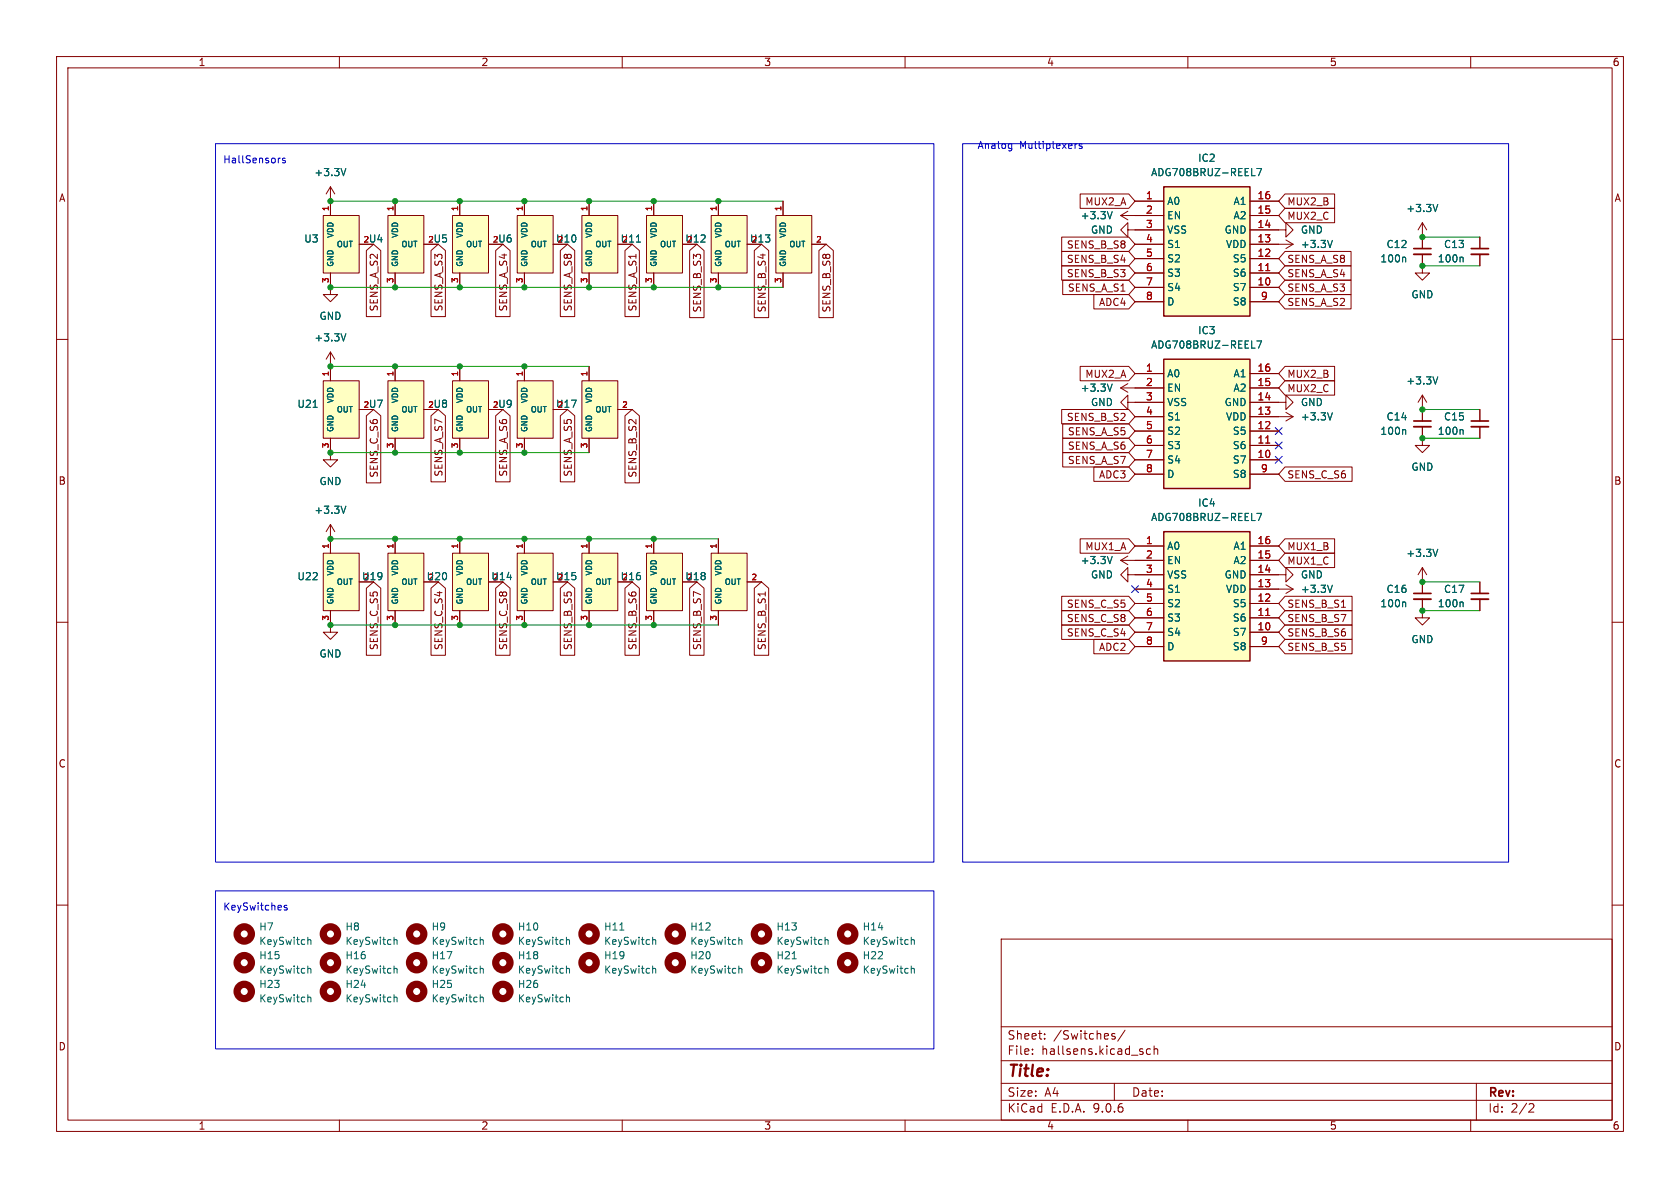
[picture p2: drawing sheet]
<svg xmlns="http://www.w3.org/2000/svg" width="297mm" height="210mm" viewBox="0 0 297 210" stroke-linecap="round" stroke-linejoin="round" font-family="sans-serif">
<g fill="none" stroke="#840000" stroke-width=".18">
<path d="M10 10h277v190h-277zM12 12h273v186h-273zM60 10v2M110 10v2M160 10v2M210 10v2M260 10v2M10 60h2M285 60h2M198.1 99.1l1.3 .7M198.1 99.1h2.6M199.4 98.3l-1.3 .8"/>
<path d="M10 110h2M285 110h2M10 160h2M177 166h108v32h-108zM285 160h2M60 198v2M110 198v2M160 198v2M177 194.5h108M177 191.5h108M177 187.5h108M177 181.5h108"/>
<path d="M182.5 186.3v.1M182.5 185.5v.1M184.7 183.6v.1M184.7 182.8v.1M197 191.5v3M197.1 182.8l-.4-.1-.2 .2 .1 .2 .5 .2v.3h-.6M198.9 182.1l-1.3 2M203.4 185.5l-.4-.1-.3 .3v.4l.1 .2h.6M204 185.5l.2-.1 .4 .1 .1 .9M204 184.9v1.5M210 198v2M260 198v2"/>
<path d="M261 191.5v6.5M270.5 195.1l.5 .1 .2 .3-1 1.1h1"/>
</g>
<path d="M196.6 98.4l-.4 1.2M85 176.3h.4v.8M100.2 166.2h.4l.1 .7M100.2 176.3h.4l.1 .8M161.2 171.2h.4v.8" fill="none" stroke="#006464" stroke-width=".18"/>
<g fill="none" stroke="#840000" stroke-width="1.3">
<circle cx="73.7" cy="175.3" r="1.27"/>
<circle cx="88.9" cy="165.1" r="1.27"/>
<circle cx="88.9" cy="175.3" r="1.27"/>
<circle cx="149.9" cy="170.2" r="1.27"/>
</g>
<path d="M114.3 97.8h6.3v10.2h-6.3z" fill="#ffffc2"/>
<path d="M58.4 80v1.3h1.3l-1.3 1.3-1.3-1.3h1.3M114.3 97.8h6.3v10.2h-6.3zM115.6 95.3v2.5M115.6 108v2.5" fill="none" stroke="#840000" stroke-width=".18"/>
<path d="M125.7 97.8h6.4v10.2h-6.4z" fill="#ffffc2"/>
<path d="M58.4 92.7l-.7 1.3M58.4 92.7l.8 1.3M58.4 92.7v2.6M125.7 97.8h6.4v10.2h-6.4zM127 95.3v2.5M127 108v2.5M132.1 102.9h2.5" fill="none" stroke="#840000" stroke-width=".18"/>
<path d="M61.1 89.5l-.4 1.2" fill="none" stroke="#006464" stroke-width=".18"/>
<path d="M57.1 97.8h6.4v10.2h-6.4z" fill="#ffffc2"/>
<path d="M58.4 33v2.6M58.4 33l-.7 1.3M58.4 33l.8 1.3M58.4 50.8v1.3h1.3l-1.3 1.2-1.3-1.2h1.3M57.1 97.8h6.4v10.2h-6.4zM58.4 95.3v2.5M58.4 108v2.5" fill="none" stroke="#840000" stroke-width=".18"/>
<path d="M61.1 29.8l-.4 1.3" fill="none" stroke="#006464" stroke-width=".18"/>
<path d="M57.1 67.3h6.4v10.2h-6.4z" fill="#ffffc2"/>
<path d="M57.1 67.3h6.4v10.2h-6.4zM58.4 64.8v2.5M58.4 77.5v2.5M63.5 72.4h2.5" fill="none" stroke="#840000" stroke-width=".18"/>
<path d="M55.4 72h.7" fill="none" stroke="#006464" stroke-width=".18"/>
<path d="M57.1 38.1h6.4v10.2h-6.4z" fill="#ffffc2"/>
<path d="M57.1 38.1h6.4v10.2h-6.4zM58.4 35.6v2.5M58.4 48.3v2.5M63.5 43.2h2.5M58.4 62.2v2.6M58.4 62.2l-.7 1.3M58.4 62.2l.8 1.3" fill="none" stroke="#840000" stroke-width=".18"/>
<path d="M61.1 59l-.4 1.3" fill="none" stroke="#006464" stroke-width=".18"/>
<path d="M137.2 38.1h6.3v10.2h-6.3z" fill="#ffffc2"/>
<path d="M137.2 38.1h6.3v10.2h-6.3zM138.4 35.6v2.5M138.4 48.3v2.5M143.5 43.2h2.5" fill="none" stroke="#840000" stroke-width=".18"/>
<path d="M125.7 38.1h6.4v10.2h-6.4z" fill="#ffffc2"/>
<path d="M125.7 38.1h6.4v10.2h-6.4zM127 35.6v2.5M127 48.3v2.5" fill="none" stroke="#840000" stroke-width=".18"/>
<path d="M114.3 38.1h6.3v10.2h-6.3z" fill="#ffffc2"/>
<path d="M114.3 38.1h6.3v10.2h-6.3zM115.6 35.6v2.5M115.6 48.3v2.5" fill="none" stroke="#840000" stroke-width=".18"/>
<path d="M112.5 42.8h.7" fill="none" stroke="#006464" stroke-width=".18"/>
<path d="M205.7 94h15.3v22.8h-15.3z" fill="#ffffc2"/>
<path d="M205.7 94h15.3v22.8h-15.3z" fill="none" stroke="#840000" stroke-width=".25"/>
<g fill="none" stroke="#840000" stroke-width=".18">
<path d="M200.7 96.5h5M200.7 99.1h5M221 96.5h5.1M221 99.1h5.1M200.7 101.6h5M200.7 104.1h5M200.7 106.7h5M200.7 109.2h5M200.7 111.8h5M200.7 114.3h5M221 101.6h5.1M221 104.1h5.1"/>
<path d="M221 106.7h5.1M221 109.2h5.1M221 111.8h5.1M221 114.3h5.1"/>
</g>
<path d="M223.8 108.8h.7" fill="none" stroke="#a90000" stroke-width=".18"/>
<path d="M221.3 92h.6M222.2 90.7h.8l-.5 1.3" fill="none" stroke="#006464" stroke-width=".18"/>
<path d="M102.9 38.1h6.3v10.2h-6.3z" fill="#ffffc2"/>
<path d="M102.9 38.1h6.3v10.2h-6.3zM104.1 35.6v2.5M104.1 48.3v2.5" fill="none" stroke="#840000" stroke-width=".18"/>
<g fill="none" stroke="#840000" stroke-width="1.3">
<circle cx="88.9" cy="170.2" r="1.27"/>
<circle cx="104.1" cy="165.1" r="1.27"/>
<circle cx="104.1" cy="170.2" r="1.27"/>
<circle cx="119.4" cy="170.2" r="1.27"/>
<circle cx="119.4" cy="165.1" r="1.27"/>
</g>
<path d="M100.2 171.2h.4l.1 .8M109.6 164.4h.7M115.4 171.2h.5v.8M115.4 166.2h.5v.7M130.7 171.2h.4l.1 .8M130.7 166.2h.4l.1 .7" fill="none" stroke="#006464" stroke-width=".18"/>
<path d="M68.6 38.1h6.3v10.2h-6.3z" fill="#ffffc2"/>
<path d="M68.6 38.1h6.3v10.2h-6.3zM69.8 35.6v2.5M69.8 48.3v2.5M74.9 43.2h2.6M251.5 41.9v2M251.5 45v2" fill="none" stroke="#840000" stroke-width=".18"/>
<path d="M249.9 43.9h3.1" fill="none" stroke="#840000" stroke-width=".3"/>
<path d="M249.9 45h3.1" fill="none" stroke="#840000" stroke-width=".33"/>
<path d="M248.3 45.5l.2 .1v.7" fill="none" stroke="#006464" stroke-width=".18"/>
<path d="M91.4 97.8h6.4v10.2h-6.4z" fill="#ffffc2"/>
<path d="M91.4 97.8h6.4v10.2h-6.4zM92.7 95.3v2.5M92.7 108v2.5" fill="none" stroke="#840000" stroke-width=".18"/>
<path d="M102.9 67.3h6.3v10.2h-6.3z" fill="#ffffc2"/>
<path d="M102.9 67.3h6.3v10.2h-6.3zM104.1 64.8v2.5M104.1 77.5v2.5M109.2 72.4h2.6" fill="none" stroke="#840000" stroke-width=".18"/>
<path d="M80 67.3h6.4v10.2h-6.4z" fill="#ffffc2"/>
<path d="M80 67.3h6.4v10.2h-6.4zM81.3 64.8v2.5M81.3 77.5v2.5M86.4 72.4h2.5" fill="none" stroke="#840000" stroke-width=".18"/>
<path d="M91.4 67.3h6.4v10.2h-6.4z" fill="#ffffc2"/>
<path d="M91.4 67.3h6.4v10.2h-6.4zM92.7 64.8v2.5M92.7 77.5v2.5" fill="none" stroke="#840000" stroke-width=".18"/>
<path d="M68.6 67.3h6.3v10.2h-6.3z" fill="#ffffc2"/>
<path d="M68.6 67.3h6.3v10.2h-6.3zM69.8 64.8v2.5M69.8 77.5v2.5M74.9 72.4h2.6M251.5 108v1.2h1.2l-1.2 1.3-1.3-1.3h1.3" fill="none" stroke="#840000" stroke-width=".18"/>
<path d="M68.6 97.8h6.3v10.2h-6.3z" fill="#ffffc2"/>
<path d="M68.6 97.8h6.3v10.2h-6.3zM69.8 95.3v2.5M69.8 108v2.5" fill="none" stroke="#840000" stroke-width=".18"/>
<path d="M80 97.8h6.4v10.2h-6.4z" fill="#ffffc2"/>
<path d="M80 97.8h6.4v10.2h-6.4zM81.3 95.3v2.5M81.3 108v2.5" fill="none" stroke="#840000" stroke-width=".18"/>
<path d="M91.4 38.1h6.4v10.2h-6.4z" fill="#ffffc2"/>
<path d="M91.4 38.1h6.4v10.2h-6.4zM92.7 35.6v2.5M92.7 48.3v2.5" fill="none" stroke="#840000" stroke-width=".18"/>
<path d="M80 38.1h6.4v10.2h-6.4z" fill="#ffffc2"/>
<path d="M80 38.1h6.4v10.2h-6.4zM81.3 35.6v2.5M81.3 48.3v2.5M86.4 43.2h2.5M58.4 110.5v1.3h1.3l-1.3 1.2-1.3-1.2h1.3" fill="none" stroke="#840000" stroke-width=".18"/>
<path d="M102.9 97.8h6.3v10.2h-6.3z" fill="#ffffc2"/>
<g fill="none" stroke="#840000" stroke-width=".18">
<path d="M198.1 38.1l1.3 .8M198.1 38.1h2.6M199.4 37.3l-1.3 .8M251.5 39.4v2.5M251.5 39.4l-.8 1.2M251.5 39.4l.7 1.2M199.4 40.6v-1.2l-1.3 1.2 1.3 1.3v-1.3h1.3M226.1 40.6h1.2v-1.2l1.3 1.2-1.3 1.3v-1.3M251.5 47v1.3h1.2l-1.2 1.2-1.3-1.2h1.3M198.1 68.6l1.3 .7M198.1 68.6h2.6M199.4 71.1v-1.2l-1.3 1.2 1.3 1.3v-1.3h1.3"/>
<path d="M199.4 67.8l-1.3 .8M226.1 71.1h1.2v-1.2l1.3 1.2-1.3 1.3v-1.3M251.5 75.4v3.3h1.2l-1.2 1.3-1.3-1.3h1.3M251.5 69.9v4.5M251.5 69.9l-.8 1.2M251.5 69.9l.7 1.2M261.6 72.4v2M261.6 75.4v2.1M102.9 97.8h6.3v10.2h-6.3zM104.1 95.3v2.5M104.1 108v2.5M199.4 101.6v-1.3l-1.3 1.3 1.3 1.3v-1.3h1.3"/>
<path d="M226.1 101.6h1.2v-1.3l1.3 1.3-1.3 1.3v-1.3M226.1 104.1h2.5M227.3 103.4l1.3 .7M228.6 104.1l-1.3 .8M251.5 100.3v4.6M251.5 105.9v2.1M251.5 100.3l-.8 1.3M251.5 100.3l.7 1.3M261.6 102.9v2M261.6 105.9v2.1"/>
</g>
<path d="M249.9 74.4h3.1M260.1 74.4h3M249.9 104.9h3.1M260.1 104.9h3" fill="none" stroke="#840000" stroke-width=".3"/>
<path d="M249.9 75.4h3.1M260.1 75.4h3M249.9 105.9h3.1M260.1 105.9h3" fill="none" stroke="#840000" stroke-width=".33"/>
<path d="M196.6 37.4l-.4 1.3M254.2 36.1l-.4 1.3M196.6 67.9l-.4 1.3M248.3 75.9l.2 .2v.7M254.2 66.6l-.4 1.3M258.5 75.9l.2 .2v.7M254.2 97.1l-.4 1.3M235.5 103.4l-.4 1.3M248.3 106.4l.2 .2v.7M258.5 106.4l.2 .2v.7" fill="none" stroke="#006464" stroke-width=".18"/>
<path d="M205.7 63.5h15.3v22.9h-15.3z" fill="#ffffc2"/>
<path d="M205.7 63.5h15.3v22.9h-15.3z" fill="none" stroke="#840000" stroke-width=".25"/>
<g fill="none" stroke="#840000" stroke-width=".18">
<path d="M200.7 66h5M200.7 68.6h5M200.7 71.1h5M200.7 73.7h5M200.7 76.2h5M200.7 78.7h5M221 66h5.1M221 68.6h5.1M221 71.1h5.1M221 73.7h5.1M221 76.2h5.1M221 78.7h5.1"/>
<path d="M200.7 81.3h5M200.7 83.8h5M221 81.3h5.1M221 83.8h5.1"/>
</g>
<path d="M223.8 78.3h.7" fill="none" stroke="#a90000" stroke-width=".18"/>
<path d="M221.3 61.5h.6M222.2 60.3h.8l-.5 1.2" fill="none" stroke="#006464" stroke-width=".18"/>
<path d="M205.7 33h15.3v22.9h-15.3z" fill="#ffffc2"/>
<path d="M205.7 33h15.3v22.9h-15.3z" fill="none" stroke="#840000" stroke-width=".25"/>
<g fill="none" stroke="#840000" stroke-width=".18">
<path d="M58.4 35.6v2.5M69.8 35.6v2.5M81.3 35.6v2.5M92.7 35.6v2.5M104.1 35.6v2.5M115.6 35.6v2.5M127 35.6v2.5M138.4 35.6v2.5M191 34.3h8.5l1.2 1.3-1.2 1.2h-8.5zM200.7 35.6h5M200.7 38.1h5M221 35.6h5.1"/>
<path d="M221 38.1h5.1M227.2 36.8h8.7v2.6h-8.7l-1.1-1.3zM227.2 34.3h8.7v2.5h-8.7l-1.1-1.2zM58.4 48.3v2.5M63.5 43.2h2.5M64.8 44.3l1.2-1.1 1.3 1.1v11.7h-2.5zM69.8 48.3v2.5M74.9 43.2h2.6M76.2 44.3l1.3-1.1 1.2 1.1v11.7h-2.5zM81.3 48.3v2.5M86.4 43.2h2.5M87.6 44.3l1.3-1.1 1.3 1.1v11.7h-2.6z"/>
<path d="M92.7 48.3v2.5M99.1 44.3l1.2-1.1 1.3 1.1v11.7h-2.5zM104.1 48.3v2.5M110.5 44.3l1.3-1.1 1.2 1.1v11.7h-2.5zM115.6 48.3v2.5M121.9 44.3l1.3-1.1 1.3 1.1v11.8h-2.6zM127 48.3v2.5M133.3 44.3l1.3-1.1 1.3 1.1v11.8h-2.6zM138.4 48.3v2.5M143.5 43.2h2.5M144.8 44.3l1.2-1.1 1.3 1.1v11.8h-2.5zM187.7 47h11.8l1.2 1.3-1.2 1.2h-11.8z"/>
<path d="M187.7 44.4h11.8l1.2 1.3-1.2 1.3h-11.8zM187.7 41.9h11.8l1.2 1.3-1.2 1.3h-11.8zM187.9 49.5h11.6l1.2 1.3-1.2 1.3h-11.6zM193.4 52.1h6.1l1.2 1.2-1.2 1.3h-6.1zM200.7 40.6h5M200.7 43.2h5M200.7 45.7h5M200.7 48.3h5M200.7 50.8h5M200.7 53.3h5M221 40.6h5.1M221 43.2h7.6"/>
<path d="M221 45.7h5.1M221 48.3h5.1M221 50.8h5.1M221 53.3h5.1M227.2 44.4h11.6v2.6h-11.6l-1.1-1.3zM227.2 52.1h11.6v2.5h-11.6l-1.1-1.3zM227.2 47h11.6v2.5h-11.6l-1.1-1.2zM227.2 49.5h11.6v2.6h-11.6l-1.1-1.3zM227.3 42.4l1.3 .8M228.6 43.2l-1.3 .7M251.5 41.9v2M251.5 45v2"/>
<path d="M261.6 41.9v2M261.6 45v2M58.4 64.8v2.5M58.4 77.5v2.5M63.5 72.4h2.5M64.8 73.5l1.2-1.1 1.3 1.1v11.9h-2.5zM69.8 64.8v2.5M69.8 77.5v2.5M74.9 72.4h2.6M76.2 73.5l1.3-1.1 1.2 1.1v11.7h-2.5zM81.3 64.8v2.5M81.3 77.5v2.5"/>
<path d="M86.4 72.4h2.5M87.6 73.5l1.3-1.1 1.3 1.1v11.7h-2.6zM92.7 64.8v2.5M92.7 77.5v2.5M99.1 73.5l1.2-1.1 1.3 1.1v11.7h-2.5zM104.1 64.8v2.5M104.1 77.5v2.5M109.2 72.4h2.6M110.5 73.5l1.3-1.1 1.2 1.1v11.9h-2.5zM187.7 72.4h11.8l1.2 1.3-1.2 1.2h-11.8zM187.9 74.9h11.6l1.2 1.3-1.2 1.3h-11.6zM187.9 77.5h11.6l1.2 1.2-1.2 1.3h-11.6z"/>
<path d="M191 64.8h8.5l1.2 1.2-1.2 1.3h-8.5zM200.7 73.7h5M200.7 66h5M200.7 68.6h5M200.7 71.1h5M200.7 76.2h5M200.7 78.7h5M221 73.7h7.6M221 66h5.1M221 68.6h5.1M221 71.1h5.1M221 76.2h5.1"/>
<path d="M221 78.7h5.1M227.2 64.8h8.7v2.5h-8.7l-1.1-1.3zM227.2 67.3h8.7v2.6h-8.7l-1.1-1.3zM227.3 72.9l1.3 .8M228.6 73.7l-1.3 .7M251.5 72.4v2M251.5 75.4v2.1M261.6 72.4v2M261.6 75.4v2.1M58.4 95.3v2.5M69.8 95.3v2.5M81.3 95.3v2.5"/>
<path d="M92.7 95.3v2.5M104.1 95.3v2.5M115.6 95.3v2.5M127 95.3v2.5M187.9 80h11.6l1.2 1.3-1.2 1.3h-11.6zM191 95.2h8.5l1.2 1.3-1.2 1.3h-8.5zM193.4 82.5h6.1l1.2 1.3-1.2 1.3h-6.1zM200.7 81.3h5M200.7 83.8h5M200.7 96.5h5M200.7 99.1h5M221 81.3h5.1"/>
<path d="M221 83.8h5.1M221 96.5h5.1M221 99.1h5.1M227.2 97.8h8.7v2.5h-8.7l-1.1-1.2zM227.2 95.2h8.7v2.6h-8.7l-1.1-1.3zM227.2 82.5h11.8v2.6h-11.8l-1.1-1.3zM58.4 108v2.5M64.8 104l1.2-1.1 1.3 1.1v11.8h-2.5zM69.8 108v2.5M76.2 104l1.3-1.1 1.2 1.1v11.8h-2.5zM81.3 108v2.5M87.6 104l1.3-1.1 1.3 1.1v11.8h-2.6z"/>
<path d="M92.7 108v2.5M99.1 104l1.2-1.1 1.3 1.1v11.8h-2.5zM104.1 108v2.5M110.5 104l1.3-1.1 1.2 1.1v11.8h-2.5zM115.6 108v2.5M121.9 104l1.3-1.1 1.3 1.1v11.8h-2.6zM127 108v2.5M132.1 102.9h2.5M133.3 104l1.3-1.1 1.3 1.1v11.8h-2.6zM187.7 107.9h11.8l1.2 1.3-1.2 1.3h-11.8zM187.7 105.4h11.8l1.2 1.3-1.2 1.3h-11.8zM187.7 110.5h11.8l1.2 1.3-1.2 1.2h-11.8z"/>
<path d="M193.4 113h6.1l1.2 1.3-1.2 1.3h-6.1zM200.7 101.6h5M200.7 104.1h5M200.7 106.7h5M200.7 109.2h5M200.7 111.8h5M200.7 114.3h5M221 101.6h5.1M221 104.1h5.1M221 106.7h5.1M221 109.2h5.1M221 111.8h5.1"/>
<path d="M221 114.3h5.1M227.2 110.5h11.8v2.5h-11.8l-1.1-1.2zM227.2 107.9h11.8v2.6h-11.8l-1.1-1.3zM227.2 105.4h11.8v2.6h-11.8l-1.1-1.3zM227.2 113h11.8v2.6h-11.8l-1.1-1.3zM251.5 102.9v2M251.5 105.9v2.1M261.6 102.9v2M261.6 105.9v2.1"/>
</g>
<path d="M223.8 47.8h.7M223.8 78.3h.7M223.8 108.8h.7" fill="none" stroke="#a90000" stroke-width=".18"/>
<g fill="none" stroke="#006464" stroke-width=".18">
<path d="M61.1 29.8l-.4 1.3M196.6 37.4l-.4 1.3M221.3 31.1h.6M222.2 29.8h.8l-.5 1.3M254.2 36.1l-.4 1.3M61.1 59l-.4 1.3M112.5 42.8h.7M235.5 42.5l-.4 1.3M248.3 45.5l.2 .1v.7M258.5 45.5l.2 .1v.7M55.4 72h.7M196.6 67.9l-.4 1.3"/>
<path d="M221.3 61.5h.6M222.2 60.3h.8l-.5 1.2M235.5 73l-.4 1.2M248.3 75.9l.2 .2v.7M254.2 66.6l-.4 1.3M258.5 75.9l.2 .2v.7M61.1 89.5l-.4 1.2M196.6 98.4l-.4 1.2M221.3 92h.6M222.2 90.7h.8l-.5 1.3M254.2 97.1l-.4 1.3M235.5 103.4l-.4 1.3"/>
<path d="M248.3 106.4l.2 .2v.7M258.5 106.4l.2 .2v.7M54.5 166.2h.4l.1 .7M54.5 171.2h.4l.1 .8M54.5 176.3h.4l.1 .8M69.7 166.2h.4l.1 .7M69.7 171.2h.4l.1 .8M69.7 176.3h.4l.1 .8M85 166.2h.4v.7M85 171.2h.4v.8M140.1 169.5h.7M145.9 166.2h.4l.1 .7"/>
<path d="M145.9 171.2h.4l.1 .8M161.2 166.2h.4v.7"/>
</g>
<path d="M260.1 43.9h3" fill="none" stroke="#840000" stroke-width=".3"/>
<path d="M260.1 45h3" fill="none" stroke="#840000" stroke-width=".33"/>
<g fill="none" stroke="#840000" stroke-width="1.3">
<circle cx="43.2" cy="175.3" r="1.27"/>
<circle cx="43.2" cy="170.2" r="1.27"/>
<circle cx="43.2" cy="165.1" r="1.27"/>
<circle cx="58.4" cy="175.3" r="1.27"/>
<circle cx="58.4" cy="165.1" r="1.27"/>
<circle cx="58.4" cy="170.2" r="1.27"/>
<circle cx="73.7" cy="165.1" r="1.27"/>
<circle cx="73.7" cy="170.2" r="1.27"/>
<circle cx="134.6" cy="165.1" r="1.27"/>
<circle cx="134.6" cy="170.2" r="1.27"/>
<circle cx="149.9" cy="165.1" r="1.27"/>
</g>
<path d="M58.4 35.6h80M58.4 50.8h80M251.5 47h10.1M251.5 41.9h10.1M58.4 64.8h45.7M251.5 77.5h10.1M251.5 72.4h10.1M58.4 95.3h68.6M58.4 80h45.7M58.4 110.5h68.6M251.5 108h10.1M251.5 102.9h10.1" fill="none" stroke="#009600" stroke-width=".18"/>
<path d="M225.5 78.1l1.2 1.2M225.5 75.6l1.2 1.2M226.7 78.1l-1.2 1.2M226.7 75.6l-1.2 1.2M225.5 80.7l1.2 1.2M226.7 80.7l-1.2 1.2M200.1 103.5l1.2 1.2M201.3 103.5l-1.2 1.2" fill="none" stroke="#000084" stroke-width=".18"/>
<path d="M38.1 25.4h127v127h-127zM49.4 27.9h.2M50.4 28l-.3-.1-.2 .2 .1 .2 .4 .1v.3h-.5M170.2 25.4h96.5v127h-96.5zM178.5 25.4l.4 .1M178.9 25.4v1l-.3 .3M178.9 26.2l-.4 .1M190.4 25.4l-.2 .1M191.3 25.5l-.3-.1-.2 .2v.2l.5 .1v.3h-.5M38.1 157.5h127v27.9h-127zM50.7 160.1l-.3-.1-.2 .2 .1 .2 .4 .1v.3h-.5" fill="none" stroke="#0000c2" stroke-width=".18"/>
<g fill="#009600" stroke="#009600" stroke-width=".18">
<circle cx="81.3" cy="50.8" r=".46"/>
<circle cx="69.8" cy="50.8" r=".46"/>
<circle cx="81.3" cy="35.6" r=".46"/>
<circle cx="69.8" cy="35.6" r=".46"/>
<circle cx="58.4" cy="50.8" r=".46"/>
<circle cx="127" cy="35.6" r=".46"/>
<circle cx="127" cy="50.8" r=".46"/>
<circle cx="115.6" cy="95.3" r=".46"/>
<circle cx="115.6" cy="50.8" r=".46"/>
<circle cx="104.1" cy="35.6" r=".46"/>
<circle cx="104.1" cy="50.8" r=".46"/>
<circle cx="115.6" cy="35.6" r=".46"/>
<circle cx="58.4" cy="35.6" r=".46"/>
<circle cx="92.7" cy="64.8" r=".46"/>
<circle cx="92.7" cy="50.8" r=".46"/>
<circle cx="69.8" cy="64.8" r=".46"/>
<circle cx="92.7" cy="35.6" r=".46"/>
<circle cx="251.5" cy="47" r=".46"/>
<circle cx="58.4" cy="110.5" r=".46"/>
<circle cx="92.7" cy="110.5" r=".46"/>
<circle cx="69.8" cy="110.5" r=".46"/>
<circle cx="81.3" cy="110.5" r=".46"/>
<circle cx="115.6" cy="110.5" r=".46"/>
<circle cx="81.3" cy="64.8" r=".46"/>
<circle cx="58.4" cy="80" r=".46"/>
<circle cx="69.8" cy="95.3" r=".46"/>
<circle cx="58.4" cy="64.8" r=".46"/>
<circle cx="69.8" cy="80" r=".46"/>
<circle cx="58.4" cy="95.3" r=".46"/>
<circle cx="92.7" cy="95.3" r=".46"/>
<circle cx="81.3" cy="95.3" r=".46"/>
<circle cx="81.3" cy="80" r=".46"/>
<circle cx="92.7" cy="80" r=".46"/>
<circle cx="104.1" cy="95.3" r=".46"/>
<circle cx="104.1" cy="110.5" r=".46"/>
<circle cx="251.5" cy="108" r=".46"/>
<circle cx="251.5" cy="77.5" r=".46"/>
<circle cx="251.5" cy="72.4" r=".46"/>
<circle cx="251.5" cy="102.9" r=".46"/>
<circle cx="251.5" cy="41.9" r=".46"/>
</g>
<text font-size="2.8" fill="#840000" x="178" y="190.9">Title:</text>
<g font-size="2.1" fill="#840000">
<text x="178" y="184">Sheet:</text>
<text x="186.2" y="184">/Switches/</text>
<text x="178" y="186.7">File:</text>
<text x="184.1" y="186.7">hallsens.kicad_sch</text>
<text x="178" y="196.9">KiCad</text>
<text x="178" y="194.1">Size:</text>
<text x="184.7" y="194.1">A4</text>
<text x="185.7" y="196.9">E.D.A.</text>
<text x="193.3" y="196.9">9.0.6</text>
<text x="200" y="194.1">Date:</text>
<text x="263" y="194.3">Rev:</text>
<text x="263" y="196.9">Id:</text>
<text x="267.1" y="196.9">2/2</text>
</g>
<g font-size="1.8" fill="#840000">
<text x="35" y="11.9">1</text>
<text x="85" y="11.9">2</text>
<text x="135" y="11.9">3</text>
<text x="185" y="11.9">4</text>
<text x="235" y="11.9">5</text>
<text x="285" y="11.9">6</text>
<text x="10.3" y="35.9">A</text>
<text x="285.3" y="35.9">A</text>
<text x="191.8" y="36.5">MUX2_A</text>
<text x="227.5" y="39.1">MUX2_C</text>
<text x="227.5" y="36.5">MUX2_B</text>
<text x="98.2" y="43.1">U10</text>
<text x="109.6" y="43.1">U11</text>
<text x="121.1" y="43.1">U12</text>
<text x="132.5" y="43.1">U13</text>
<text x="188.5" y="46.7">SENS_B_S4</text>
<text x="188.5" y="44.1">SENS_B_S8</text>
<text x="227.5" y="46.7">SENS_A_S8</text>
<text x="188.5" y="49.2">SENS_B_S3</text>
<text x="188.7" y="51.8">SENS_A_S1</text>
<text x="227.5" y="49.2">SENS_A_S4</text>
<text x="227.5" y="51.8">SENS_A_S3</text>
<text x="67" y="55.2" transform="rotate(-90 67 55.2)">SENS_A_S2</text>
<text x="78.4" y="55.2" transform="rotate(-90 78.4 55.2)">SENS_A_S3</text>
<text x="89.9" y="55.2" transform="rotate(-90 89.9 55.2)">SENS_A_S4</text>
<text x="101.3" y="55.2" transform="rotate(-90 101.3 55.2)">SENS_A_S8</text>
<text x="112.7" y="55.2" transform="rotate(-90 112.7 55.2)">SENS_A_S1</text>
<text x="124.1" y="55.3" transform="rotate(-90 124.1 55.3)">SENS_B_S3</text>
<text x="135.6" y="55.3" transform="rotate(-90 135.6 55.3)">SENS_B_S4</text>
<text x="147" y="55.3" transform="rotate(-90 147 55.3)">SENS_B_S8</text>
<text x="194.2" y="54.3">ADC4</text>
<text x="227.5" y="54.3">SENS_A_S2</text>
<text x="191.8" y="67">MUX2_A</text>
<text x="227.5" y="67">MUX2_B</text>
<text x="227.5" y="69.5">MUX2_C</text>
<text x="98.2" y="72.3">U17</text>
<text x="188.5" y="74.6">SENS_B_S2</text>
<text x="188.7" y="77.2">SENS_A_S5</text>
<text x="188.7" y="79.7">SENS_A_S6</text>
<text x="188.7" y="82.2">SENS_A_S7</text>
<text x="10.3" y="85.9">B</text>
<text x="67" y="84.5" transform="rotate(-90 67 84.5)">SENS_C_S6</text>
<text x="78.4" y="84.4" transform="rotate(-90 78.4 84.4)">SENS_A_S7</text>
<text x="89.9" y="84.4" transform="rotate(-90 89.9 84.4)">SENS_A_S6</text>
<text x="101.3" y="84.4" transform="rotate(-90 101.3 84.4)">SENS_A_S5</text>
<text x="112.7" y="84.5" transform="rotate(-90 112.7 84.5)">SENS_B_S2</text>
<text x="194.2" y="84.8">ADC3</text>
<text x="227.5" y="84.8">SENS_C_S6</text>
<text x="285.3" y="85.9">B</text>
<text x="191.8" y="97.5">MUX1_A</text>
<text x="227.5" y="100">MUX1_C</text>
<text x="227.5" y="97.5">MUX1_B</text>
<text x="98.2" y="102.8">U15</text>
<text x="109.6" y="102.8">U16</text>
<text x="188.5" y="107.6">SENS_C_S5</text>
<text x="227.5" y="107.6">SENS_B_S1</text>
<text x="188.5" y="110.2">SENS_C_S8</text>
<text x="188.5" y="112.7">SENS_C_S4</text>
<text x="227.5" y="112.7">SENS_B_S6</text>
<text x="227.5" y="110.2">SENS_B_S7</text>
<text x="67" y="115" transform="rotate(-90 67 115)">SENS_C_S5</text>
<text x="78.4" y="115" transform="rotate(-90 78.4 115)">SENS_C_S4</text>
<text x="89.9" y="115" transform="rotate(-90 89.9 115)">SENS_C_S8</text>
<text x="101.3" y="115" transform="rotate(-90 101.3 115)">SENS_B_S5</text>
<text x="112.7" y="115" transform="rotate(-90 112.7 115)">SENS_B_S6</text>
<text x="124.1" y="115" transform="rotate(-90 124.1 115)">SENS_B_S7</text>
<text x="135.6" y="115" transform="rotate(-90 135.6 115)">SENS_B_S1</text>
<text x="194.2" y="115.3">ADC2</text>
<text x="227.5" y="115.3">SENS_B_S5</text>
<text x="10.3" y="135.9">C</text>
<text x="285.3" y="135.9">C</text>
<text x="10.3" y="185.9">D</text>
<text x="285.3" y="185.9">D</text>
<text x="35" y="199.9">1</text>
<text x="85" y="199.9">2</text>
<text x="135" y="199.9">3</text>
<text x="185" y="199.9">4</text>
<text x="235" y="199.9">5</text>
<text x="285" y="199.9">6</text>
</g>
<g font-size="1.8" fill="#0000c2">
<text x="39.4" y="29">HallSensors</text>
<text x="172.7" y="26.4">Analog</text>
<text x="180.2" y="26.4">Multiplexers</text>
<text x="39.4" y="161">KeySwitches</text>
</g>
<g font-size="1.8" fill="#006464">
<text x="211.7" y="28.8">IC2</text>
<text x="55.5" y="31.3">+3.3V</text>
<text x="203.4" y="31.3">ADG708BRUZ-REEL7</text>
<text x="191" y="39">+3.3V</text>
<text x="192.8" y="41.5">GND</text>
<text x="206.2" y="36.4">A0</text>
<text x="206.2" y="39">EN</text>
<text x="206.2" y="41.5">VSS</text>
<text x="216.4" y="41.5">GND</text>
<text x="218" y="36.4">A1</text>
<text x="218" y="39">A2</text>
<text x="229.9" y="41.5">GND</text>
<text x="248.5" y="37.7">+3.3V</text>
<text x="53.7" y="43.1">U3</text>
<text x="65.1" y="43.1">U4</text>
<text x="76.5" y="43.1">U5</text>
<text x="88" y="43.1">U6</text>
<text x="206.2" y="44">S1</text>
<text x="206.2" y="46.6">S2</text>
<text x="216.6" y="44">VDD</text>
<text x="217.8" y="46.6">S5</text>
<text x="229.9" y="44">+3.3V</text>
<text x="243.9" y="46.6">100n</text>
<text x="245" y="44">C12</text>
<text x="254.1" y="46.6">100n</text>
<text x="255.2" y="44">C13</text>
<text x="206.2" y="49.1">S3</text>
<text x="206.2" y="51.7">S4</text>
<text x="217.8" y="49.1">S6</text>
<text x="217.8" y="51.7">S7</text>
<text x="249.4" y="52.9">GND</text>
<text x="56.4" y="56.7">GND</text>
<text x="206.2" y="54.2">D</text>
<text x="211.7" y="59.3">IC3</text>
<text x="217.8" y="54.2">S8</text>
<text x="55.5" y="60.6">+3.3V</text>
<text x="203.4" y="61.8">ADG708BRUZ-REEL7</text>
<text x="191" y="69.4">+3.3V</text>
<text x="192.8" y="72">GND</text>
<text x="206.2" y="66.9">A0</text>
<text x="206.2" y="69.4">EN</text>
<text x="206.2" y="72">VSS</text>
<text x="216.4" y="72">GND</text>
<text x="218" y="66.9">A1</text>
<text x="218" y="69.4">A2</text>
<text x="229.9" y="72">GND</text>
<text x="248.5" y="68.2">+3.3V</text>
<text x="52.5" y="72.3">U21</text>
<text x="65.1" y="72.3">U7</text>
<text x="76.5" y="72.3">U8</text>
<text x="88" y="72.3">U9</text>
<text x="206.2" y="74.5">S1</text>
<text x="206.2" y="77.1">S2</text>
<text x="216.6" y="74.5">VDD</text>
<text x="217.8" y="77.1">S5</text>
<text x="229.9" y="74.5">+3.3V</text>
<text x="243.9" y="77.1">100n</text>
<text x="245" y="74.5">C14</text>
<text x="254.1" y="77.1">100n</text>
<text x="255.2" y="74.5">C15</text>
<text x="206.2" y="79.6">S3</text>
<text x="206.2" y="82.1">S4</text>
<text x="217.8" y="79.6">S6</text>
<text x="217.8" y="82.1">S7</text>
<text x="249.4" y="83.4">GND</text>
<text x="56.4" y="86">GND</text>
<text x="206.2" y="84.7">D</text>
<text x="211.7" y="89.8">IC4</text>
<text x="217.8" y="84.7">S8</text>
<text x="55.5" y="91">+3.3V</text>
<text x="203.4" y="92.3">ADG708BRUZ-REEL7</text>
<text x="191" y="99.9">+3.3V</text>
<text x="206.2" y="97.4">A0</text>
<text x="206.2" y="99.9">EN</text>
<text x="218" y="97.4">A1</text>
<text x="218" y="99.9">A2</text>
<text x="248.5" y="98.7">+3.3V</text>
<text x="52.5" y="102.8">U22</text>
<text x="63.9" y="102.8">U19</text>
<text x="75.3" y="102.8">U20</text>
<text x="86.8" y="102.8">U14</text>
<text x="121.1" y="102.8">U18</text>
<text x="192.8" y="102.5">GND</text>
<text x="206.2" y="102.5">VSS</text>
<text x="206.2" y="105">S1</text>
<text x="206.2" y="107.5">S2</text>
<text x="216.4" y="102.5">GND</text>
<text x="216.6" y="105">VDD</text>
<text x="217.8" y="107.5">S5</text>
<text x="229.9" y="102.5">GND</text>
<text x="229.9" y="105">+3.3V</text>
<text x="243.9" y="107.5">100n</text>
<text x="245" y="105">C16</text>
<text x="254.1" y="107.5">100n</text>
<text x="255.2" y="105">C17</text>
<text x="206.2" y="110.1">S3</text>
<text x="206.2" y="112.6">S4</text>
<text x="217.8" y="110.1">S6</text>
<text x="217.8" y="112.6">S7</text>
<text x="249.4" y="113.9">GND</text>
<text x="56.4" y="116.4">GND</text>
<text x="206.2" y="115.2">D</text>
<text x="217.8" y="115.2">S8</text>
<text x="45.7" y="167.2">KeySwitch</text>
<text x="45.7" y="164.7">H7</text>
<text x="61" y="167.2">KeySwitch</text>
<text x="61" y="164.7">H8</text>
<text x="76.2" y="167.2">KeySwitch</text>
<text x="76.2" y="164.7">H9</text>
<text x="91.4" y="164.7">H10</text>
<text x="91.4" y="167.2">KeySwitch</text>
<text x="106.7" y="164.7">H11</text>
<text x="106.7" y="167.2">KeySwitch</text>
<text x="121.9" y="164.7">H12</text>
<text x="121.9" y="167.2">KeySwitch</text>
<text x="137.2" y="164.7">H13</text>
<text x="137.2" y="167.2">KeySwitch</text>
<text x="152.4" y="164.7">H14</text>
<text x="152.4" y="167.2">KeySwitch</text>
<text x="45.7" y="169.8">H15</text>
<text x="45.7" y="172.3">KeySwitch</text>
<text x="61" y="169.8">H16</text>
<text x="61" y="172.3">KeySwitch</text>
<text x="76.2" y="169.8">H17</text>
<text x="76.2" y="172.3">KeySwitch</text>
<text x="91.4" y="169.8">H18</text>
<text x="91.4" y="172.3">KeySwitch</text>
<text x="106.7" y="169.8">H19</text>
<text x="106.7" y="172.3">KeySwitch</text>
<text x="121.9" y="169.8">H20</text>
<text x="121.9" y="172.3">KeySwitch</text>
<text x="137.2" y="169.8">H21</text>
<text x="137.2" y="172.3">KeySwitch</text>
<text x="152.4" y="169.8">H22</text>
<text x="152.4" y="172.3">KeySwitch</text>
<text x="45.7" y="174.9">H23</text>
<text x="45.7" y="177.4">KeySwitch</text>
<text x="61" y="174.9">H24</text>
<text x="61" y="177.4">KeySwitch</text>
<text x="76.2" y="174.9">H25</text>
<text x="76.2" y="177.4">KeySwitch</text>
<text x="91.4" y="174.9">H26</text>
<text x="91.4" y="177.4">KeySwitch</text>
</g>
<g font-size="1.8" fill="#a90000">
<text x="202.5" y="35.3">1</text>
<text x="222.2" y="35.3">16</text>
<text x="202.5" y="37.8">2</text>
<text x="202.5" y="40.4">3</text>
<text x="222.2" y="37.8">15</text>
<text x="222.2" y="40.4">14</text>
<text x="202.5" y="42.9">4</text>
<text x="202.5" y="45.5">5</text>
<text x="222.2" y="42.9">13</text>
<text x="222.2" y="45.5">12</text>
<text x="202.5" y="48">6</text>
<text x="202.5" y="50.5">7</text>
<text x="202.5" y="53.1">8</text>
<text x="222.2" y="48">11</text>
<text x="222.2" y="50.5">10</text>
<text x="222.8" y="53.1">9</text>
<text x="202.5" y="65.8">1</text>
<text x="222.2" y="65.8">16</text>
<text x="202.5" y="68.3">2</text>
<text x="202.5" y="70.9">3</text>
<text x="222.2" y="68.3">15</text>
<text x="222.2" y="70.9">14</text>
<text x="202.5" y="73.4">4</text>
<text x="202.5" y="75.9">5</text>
<text x="222.2" y="73.4">13</text>
<text x="222.2" y="75.9">12</text>
<text x="202.5" y="78.5">6</text>
<text x="202.5" y="81">7</text>
<text x="202.5" y="83.6">8</text>
<text x="222.2" y="78.5">11</text>
<text x="222.2" y="81">10</text>
<text x="222.8" y="83.6">9</text>
<text x="202.5" y="96.3">1</text>
<text x="202.5" y="98.8">2</text>
<text x="202.5" y="101.3">3</text>
<text x="222.2" y="96.3">16</text>
<text x="222.2" y="98.8">15</text>
<text x="222.2" y="101.3">14</text>
<text x="202.5" y="103.9">4</text>
<text x="202.5" y="106.4">5</text>
<text x="222.2" y="103.9">13</text>
<text x="222.2" y="106.4">12</text>
<text x="202.5" y="109">6</text>
<text x="202.5" y="111.5">7</text>
<text x="222.2" y="109">11</text>
<text x="222.2" y="111.5">10</text>
<text x="202.5" y="114">8</text>
<text x="222.8" y="114">9</text>
</g>
<g font-size="1.4" fill="#a90000">
<text x="58.2" y="37.4" transform="rotate(-90 58.2 37.4)">1</text>
<text x="69.6" y="37.4" transform="rotate(-90 69.6 37.4)">1</text>
<text x="81" y="37.4" transform="rotate(-90 81 37.4)">1</text>
<text x="92.5" y="37.4" transform="rotate(-90 92.5 37.4)">1</text>
<text x="103.9" y="37.4" transform="rotate(-90 103.9 37.4)">1</text>
<text x="115.3" y="37.4" transform="rotate(-90 115.3 37.4)">1</text>
<text x="126.7" y="37.4" transform="rotate(-90 126.7 37.4)">1</text>
<text x="138.2" y="37.4" transform="rotate(-90 138.2 37.4)">1</text>
<text x="64.2" y="42.9">2</text>
<text x="75.6" y="42.9">2</text>
<text x="87" y="42.9">2</text>
<text x="98.5" y="42.9">2</text>
<text x="109.9" y="42.9">2</text>
<text x="121.3" y="42.9">2</text>
<text x="132.7" y="42.9">2</text>
<text x="144.2" y="42.9">2</text>
<text x="58.2" y="50.1" transform="rotate(-90 58.2 50.1)">3</text>
<text x="69.6" y="50.1" transform="rotate(-90 69.6 50.1)">3</text>
<text x="81" y="50.1" transform="rotate(-90 81 50.1)">3</text>
<text x="92.5" y="50.1" transform="rotate(-90 92.5 50.1)">3</text>
<text x="103.9" y="50.1" transform="rotate(-90 103.9 50.1)">3</text>
<text x="115.3" y="50.1" transform="rotate(-90 115.3 50.1)">3</text>
<text x="126.7" y="50.1" transform="rotate(-90 126.7 50.1)">3</text>
<text x="138.2" y="50.1" transform="rotate(-90 138.2 50.1)">3</text>
<text x="58.2" y="66.6" transform="rotate(-90 58.2 66.6)">1</text>
<text x="69.6" y="66.6" transform="rotate(-90 69.6 66.6)">1</text>
<text x="81" y="66.6" transform="rotate(-90 81 66.6)">1</text>
<text x="92.5" y="66.6" transform="rotate(-90 92.5 66.6)">1</text>
<text x="103.9" y="66.6" transform="rotate(-90 103.9 66.6)">1</text>
<text x="64.2" y="72.1">2</text>
<text x="75.6" y="72.1">2</text>
<text x="87" y="72.1">2</text>
<text x="98.5" y="72.1">2</text>
<text x="109.9" y="72.1">2</text>
<text x="58.2" y="79.3" transform="rotate(-90 58.2 79.3)">3</text>
<text x="69.6" y="79.3" transform="rotate(-90 69.6 79.3)">3</text>
<text x="81" y="79.3" transform="rotate(-90 81 79.3)">3</text>
<text x="92.5" y="79.3" transform="rotate(-90 92.5 79.3)">3</text>
<text x="103.9" y="79.3" transform="rotate(-90 103.9 79.3)">3</text>
<text x="58.2" y="97.1" transform="rotate(-90 58.2 97.1)">1</text>
<text x="69.6" y="97.1" transform="rotate(-90 69.6 97.1)">1</text>
<text x="81" y="97.1" transform="rotate(-90 81 97.1)">1</text>
<text x="92.5" y="97.1" transform="rotate(-90 92.5 97.1)">1</text>
<text x="103.9" y="97.1" transform="rotate(-90 103.9 97.1)">1</text>
<text x="115.3" y="97.1" transform="rotate(-90 115.3 97.1)">1</text>
<text x="126.7" y="97.1" transform="rotate(-90 126.7 97.1)">1</text>
<text x="98.5" y="102.6">2</text>
<text x="109.9" y="102.6">2</text>
<text x="132.7" y="102.6">2</text>
<text x="58.2" y="109.8" transform="rotate(-90 58.2 109.8)">3</text>
<text x="69.6" y="109.8" transform="rotate(-90 69.6 109.8)">3</text>
<text x="81" y="109.8" transform="rotate(-90 81 109.8)">3</text>
<text x="92.5" y="109.8" transform="rotate(-90 92.5 109.8)">3</text>
<text x="103.9" y="109.8" transform="rotate(-90 103.9 109.8)">3</text>
<text x="115.3" y="109.8" transform="rotate(-90 115.3 109.8)">3</text>
<text x="126.7" y="109.8" transform="rotate(-90 126.7 109.8)">3</text>
</g>
<g font-size="1.4" fill="#006464">
<text x="59.1" y="47.2" transform="rotate(-90 59.1 47.2)">GND</text>
<text x="59.1" y="42.2" transform="rotate(-90 59.1 42.2)">VDD</text>
<text x="59.4" y="43.9">OUT</text>
<text x="70.6" y="47.2" transform="rotate(-90 70.6 47.2)">GND</text>
<text x="70.6" y="42.2" transform="rotate(-90 70.6 42.2)">VDD</text>
<text x="70.8" y="43.9">OUT</text>
<text x="82" y="47.2" transform="rotate(-90 82 47.2)">GND</text>
<text x="82" y="42.2" transform="rotate(-90 82 42.2)">VDD</text>
<text x="82.3" y="43.9">OUT</text>
<text x="93.4" y="47.2" transform="rotate(-90 93.4 47.2)">GND</text>
<text x="93.4" y="42.2" transform="rotate(-90 93.4 42.2)">VDD</text>
<text x="93.7" y="43.9">OUT</text>
<text x="104.9" y="47.2" transform="rotate(-90 104.9 47.2)">GND</text>
<text x="104.9" y="42.2" transform="rotate(-90 104.9 42.2)">VDD</text>
<text x="105.1" y="43.9">OUT</text>
<text x="116.3" y="47.2" transform="rotate(-90 116.3 47.2)">GND</text>
<text x="116.3" y="42.2" transform="rotate(-90 116.3 42.2)">VDD</text>
<text x="116.5" y="43.9">OUT</text>
<text x="127.7" y="47.2" transform="rotate(-90 127.7 47.2)">GND</text>
<text x="127.7" y="42.2" transform="rotate(-90 127.7 42.2)">VDD</text>
<text x="128" y="43.9">OUT</text>
<text x="139.2" y="47.2" transform="rotate(-90 139.2 47.2)">GND</text>
<text x="139.2" y="42.2" transform="rotate(-90 139.2 42.2)">VDD</text>
<text x="139.4" y="43.9">OUT</text>
<text x="59.1" y="71.4" transform="rotate(-90 59.1 71.4)">VDD</text>
<text x="70.6" y="71.4" transform="rotate(-90 70.6 71.4)">VDD</text>
<text x="82" y="71.4" transform="rotate(-90 82 71.4)">VDD</text>
<text x="93.4" y="71.4" transform="rotate(-90 93.4 71.4)">VDD</text>
<text x="104.9" y="71.4" transform="rotate(-90 104.9 71.4)">VDD</text>
<text x="59.1" y="76.5" transform="rotate(-90 59.1 76.5)">GND</text>
<text x="59.4" y="73.1">OUT</text>
<text x="70.6" y="76.5" transform="rotate(-90 70.6 76.5)">GND</text>
<text x="70.8" y="73.1">OUT</text>
<text x="82" y="76.5" transform="rotate(-90 82 76.5)">GND</text>
<text x="82.3" y="73.1">OUT</text>
<text x="93.4" y="76.5" transform="rotate(-90 93.4 76.5)">GND</text>
<text x="93.7" y="73.1">OUT</text>
<text x="104.9" y="76.5" transform="rotate(-90 104.9 76.5)">GND</text>
<text x="105.1" y="73.1">OUT</text>
<text x="59.1" y="101.9" transform="rotate(-90 59.1 101.9)">VDD</text>
<text x="70.6" y="101.9" transform="rotate(-90 70.6 101.9)">VDD</text>
<text x="82" y="101.9" transform="rotate(-90 82 101.9)">VDD</text>
<text x="93.4" y="101.9" transform="rotate(-90 93.4 101.9)">VDD</text>
<text x="104.9" y="101.9" transform="rotate(-90 104.9 101.9)">VDD</text>
<text x="116.3" y="101.9" transform="rotate(-90 116.3 101.9)">VDD</text>
<text x="127.7" y="101.9" transform="rotate(-90 127.7 101.9)">VDD</text>
<text x="59.1" y="106.9" transform="rotate(-90 59.1 106.9)">GND</text>
<text x="59.4" y="103.6">OUT</text>
<text x="64.2" y="102.6">2</text>
<text x="70.6" y="106.9" transform="rotate(-90 70.6 106.9)">GND</text>
<text x="70.8" y="103.6">OUT</text>
<text x="75.6" y="102.6">2</text>
<text x="82" y="106.9" transform="rotate(-90 82 106.9)">GND</text>
<text x="82.3" y="103.6">OUT</text>
<text x="87" y="102.6">2</text>
<text x="93.4" y="106.9" transform="rotate(-90 93.4 106.9)">GND</text>
<text x="93.7" y="103.6">OUT</text>
<text x="104.9" y="106.9" transform="rotate(-90 104.9 106.9)">GND</text>
<text x="105.1" y="103.6">OUT</text>
<text x="116.3" y="106.9" transform="rotate(-90 116.3 106.9)">GND</text>
<text x="116.5" y="103.6">OUT</text>
<text x="121.3" y="102.6">2</text>
<text x="127.7" y="106.9" transform="rotate(-90 127.7 106.9)">GND</text>
<text x="128" y="103.6">OUT</text>
</g>
</svg>
